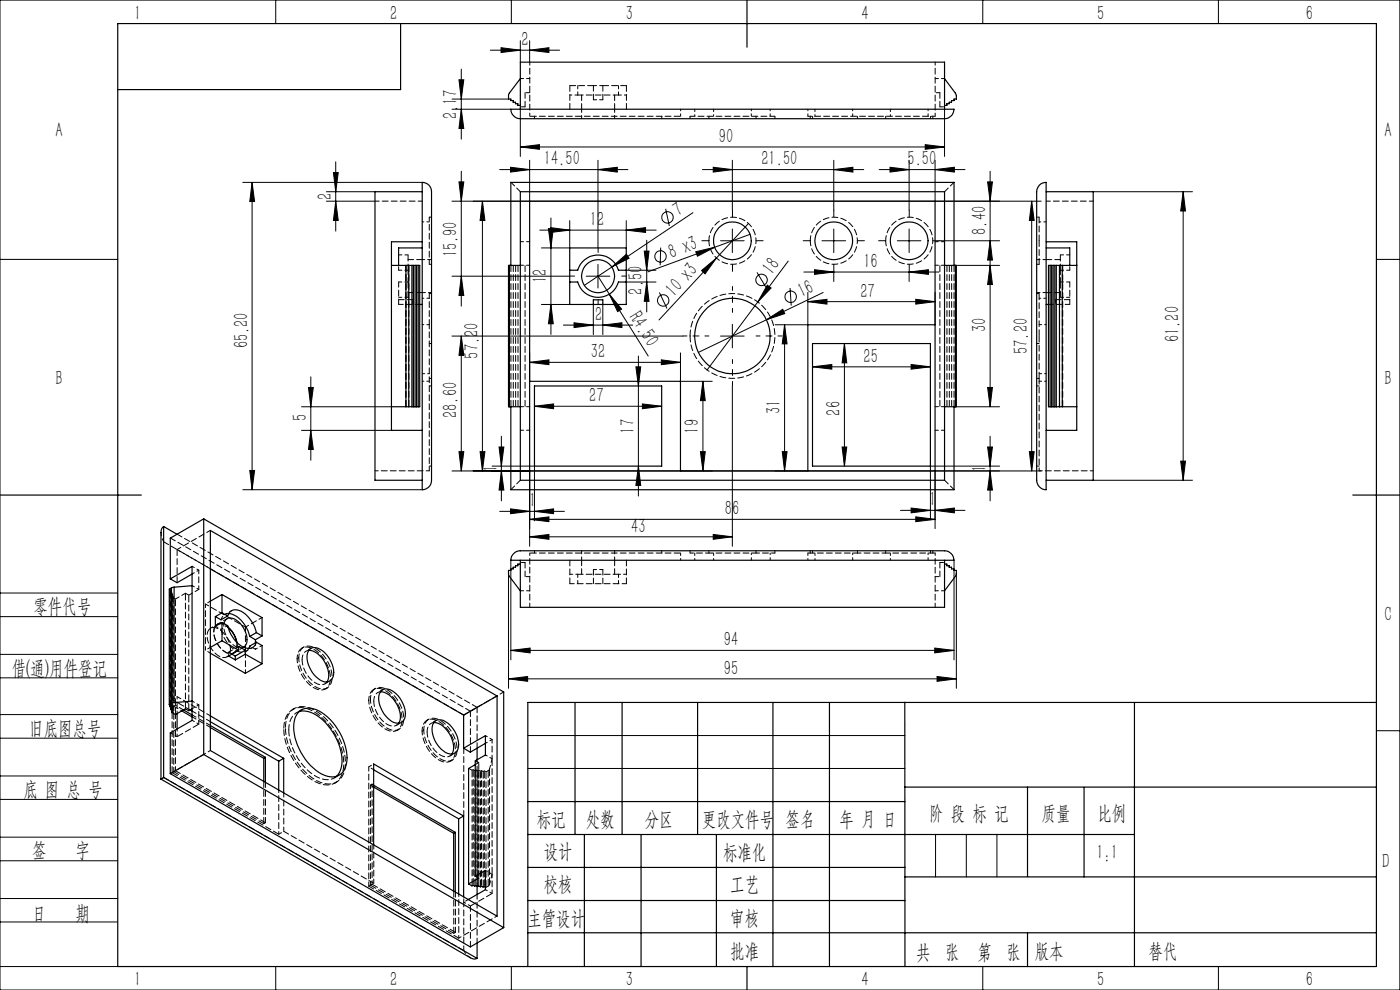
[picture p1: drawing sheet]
<svg xmlns="http://www.w3.org/2000/svg" width="297mm" height="210mm" viewBox="0 0 297 210" stroke-linecap="round" stroke-linejoin="round" font-family="sans-serif">
<g fill="none" stroke="#000" stroke-width=".21">
<path d="M0 0h297v210h-297zM58.5 0v5M97.4 16.9h1l-.5 4.1zM97.9 14.7v14.8M104 10.6h14.7M106.3 10.1l4.1 .5-4.1 .5zM108.5 0v5M110.4 8.6v4.6M112.4 10.6l4.1-.5v1zM112.4 8.6v4.6M208.5 0v5M258.5 0v5"/>
<path d="M51.5 38.7h38.1M53.5 38.7l.5 4h-1zM53.5 38.7v65.2M70.7 36.6h1.1l-.6 4.1zM71.2 34.3v14.7M95.9 21h12M95.9 23.2h12.5M97.4 38.6h1l-.5 4.1zM97.9 23.2l.5 4.1h-1zM97.9 36.3v28.6M106 36h27.2M108.3 35.5l4.1 .5-4.1 .5z"/>
<path d="M110.4 31.2l4-.5v1zM110.4 23.2v10M110.4 31.2h90M112.4 34v8.7M126.9 36l4.1-.5v1zM126.9 34v18.6M149 36h34.2M151.3 35.5l4.1 .5-4.1 .5zM155.4 34v10.6M176.9 36l4-.5v1zM176.9 34v10.6M186.5 36h18.2"/>
<path d="M188.8 35.5l4.1 .5-4.1 .5zM192.9 34v10.6M196.3 30.7l4.1 .5-4.1 .5zM198.4 36l4.1-.5v1zM198.4 34v8.7M200.4 23.2v10M209.5 38.6h1l-.5 4.1zM210 36.3v50M0 55h25M69.3 42.7h10.3M69.3 40.7h10.3M71.2 42.7l.6 4.1h-1.1z"/>
<path d="M95.9 58.6h25M95.9 42.7h125M97.9 58.6l.5 4.1h-1zM102.3 42.7v57.2M102.3 42.7l.6 4.1h-1.1zM114.5 48.8h24.7M116.3 48.5h1.1l-.5 4.1zM116.8 48.3l4.1 .5-4.1 .5zM116.9 46.2v24.7M120.9 46.8v5.8h-6M124.4 58.6h5M126.9 58.6l2.4 3.8"/>
<path d="M126.9 56.1v5M129.8 56.6l3.1-2.7 .6 .9zM132.9 48.8l4-.5v1zM132.9 46.8v5.8M132.9 57.3h6.3M132.9 59.8h6.3M136.7 53.3h1l-.5 4zM137.2 59.8l.5 4.1h-1zM137.2 51v15.2M140.2 52.5l-.1 3.8M141.2 44.3l.8 3.6M147 45.1l-23 15.4"/>
<path d="M147.6 53.4l4-1-3.6 2zM148.8 57.4l3.2-2.7-2.4 3.4zM151.6 52.4l-14.2 5.3M152.9 51.1h5M155.4 48.6v5M158.8 47.4l-19 20.5M159.1 49.7l-7.5 2.7M160.6 57.8l1.9 3.2M167.2 55.4l-6.4 8.7M170.5 57.7h28.7M172.8 57.2l4.1 .5-4.1 .5zM174.4 51.1h5"/>
<path d="M176.9 57.6v2.1M176.9 48.6v5M190.4 51.1h5M192.9 57.7l4.1-.5v1zM192.9 57.6v2.1M192.9 48.6v5M199.4 51.1h12.7M202.7 56.3h9.4M210 51.1l.5 4.1h-1zM210 56.3l.5 4.1h-1zM218.9 42.7l.5 4.1h-1zM218.9 42.7v57.2"/>
<path d="M231.9 40.7h21.1M251 40.7l.5 4.1h-1zM251 40.7v61.2M292 55h5M65.9 79.9v17.7M95.9 71.3h49M97.9 71.3v28.6M97.9 71.3l.5 4.1h-1zM112.4 76.9l4.1-.6v1.1zM112.4 74.9v6M112.4 76.9h32M114.9 64.6h6"/>
<path d="M116.9 64.6l.5 4.1h-1.1zM119.5 69h14.7M121.8 68.5l4.1 .5-4.1 .5zM125.9 64.6v6.4M127.9 69l4-.5v1zM127.9 64.6v6.4M129.3 62.4l2.6 3.2-.9 .5zM129.3 62.4l8.2 13.1M134.9 77.8h1l-.5 4.1zM135.4 75.5v29.7M139.9 62l1.6 3.4M140.3 76.3l4.1 .6-4.1 .5z"/>
<path d="M144.4 74.9v6h6.7M152.9 71.3h5M155.4 68.8v5M160.8 64.1l-10.8 14.4M162.6 67.8l3.5-2.2 .4 .9zM162.6 67.8l-14.4 6.9M162.8 60.5l.8 .6-2.8 3zM166.4 68.9l.6 4h-1.1zM166.4 68.9v31M167.6 61.1l.3 3.7M171.4 64l4-.5v1zM171.4 62v6.9h-7"/>
<path d="M171.4 64h27M172.4 77.8l4.1-.5v1zM172.4 77.8h25M174.6 62l-12 5.8M179.1 72.9l.5 4.1h-1zM179.1 72.9v26M193.3 77.3l4.1 .5-4.1 .5zM194.3 63.5l4.1 .5-4.1 .5zM198.4 62v6.9M53 99.8h1l-.5 4.1zM64 86.3h19M64 91.3h19"/>
<path d="M65.4 82.2h1.1l-.6 4.1zM65.9 91.3l.6 4h-1.1zM95.9 99.9h125M97.4 95.8h1l-.5 4.1zM101.8 95.8h1.1l-.6 4.1zM104.4 98.9h9v11.6M105.9 94.8h1l-.5 4.1zM106.4 92.5v13.7M106.4 99.9l.5 4.1h-1zM112.4 99.9v16M113.4 86.2l4-.5v1zM113.4 86.2h27"/>
<path d="M135.4 98.9l.5 4.1h-1zM136.3 85.7l4.1 .5-4.1 .5zM148.6 95.8h1l-.5 4.1zM149.1 80.9l.5 4.1h-1zM149.1 80.9v19M155.4 81.8v34.1M165.9 95.8h1.1l-.6 4.1zM178.6 94.8h1l-.5 4.1zM198.4 99.9v12.2M202.7 86.3h9.4M209.5 94.8h1l-.5 4.1zM209.5 82.2h1l-.5 4.1z"/>
<path d="M210 99.9l.5 4.1h-1zM210 92.5v13.7M212.1 98.9h-14.7v11.4M218.4 95.8h1l-.5 4.1zM250.5 97.8h1l-.5 4.1zM51.5 103.9h38.1M106 108.5h13.7M108.3 107.9l4.1 .6-4.1 .5zM108.4 118.8v21.2M112.4 110.2l4.1-.6v1.1zM112.4 110.2h86M112.4 113.9l4.1-.5v1z"/>
<path d="M112.4 113.9h43M113.4 108.5l4-.6v1.1zM151.3 113.4l4.1 .5-4.1 .5zM191 108.3h13.7M193.3 107.8l4.1 .5-4.1 .5zM194.3 109.6l4.1 .6-4.1 .5zM198.4 108.3l4.1-.5v1zM202.4 118.8v21.2M231.9 101.9h21.1M0 138.8h25M0 125.8h25M0 130.8h25"/>
<path d="M107.9 121.7v24.3M108.4 138l4.1-.5v1zM108.4 138h94M198.3 137.5l4.1 .5-4.1 .5zM202.9 121.7v24.3M0 143.8h25M0 156.6h25M0 151.6h25M107.9 144l4-.5v1zM107.9 144h95M112 156h80M198.8 143.5l4.1 .5-4.1 .5z"/>
<path d="M292 155h5M0 169.6h25M0 164.6h25M0 177.6h25M112 163h80M198.5 177v9M205 177v9M211.5 177v9M0 182.6h25M0 190.6h25M0 195.6h25M0 205h25"/>
<path d="M58.5 205v5M108.5 205v5M208.5 205v5M258.5 205v5"/>
<circle cx="140.1" cy="54.4" r="1.21"/>
<circle cx="141.6" cy="46.1" r="1.22"/>
<circle cx="161.5" cy="59.4" r="1.22"/>
<circle cx="140.7" cy="63.7" r="1.21"/>
<circle cx="167.7" cy="62.9" r="1.22"/>
</g>
<g fill="none" stroke="#000" stroke-width=".21" stroke-dasharray="30.5 1.3 1.3 1.3">
<path d="M121.9 58.6h-1M126.9 53.6v-1M131.9 58.6h1M150.4 51.1h-1.5M155.4 46.1v-1.5M155.4 56.1v1.5M160.4 51.1h1.5M171.9 51.1h-1.5M176.9 46.1v-1.5M176.9 56.1v1.5M181.9 51.1h1.5M187.9 51.1h-1.5"/>
<path d="M192.9 46.1v-1.5M192.9 56.1v1.5M197.9 51.1h1.5M126.9 63.6v1"/>
</g>
<path d="M150.4 71.3h-5.5M155.4 66.3v-5.5M155.4 76.3v5.5M160.4 71.3h5.5" fill="none" stroke="#000" stroke-width=".21" stroke-dasharray="30.5 1.3 1.3 1.3" stroke-dashoffset="29.6"/>
<g fill="none" stroke="#000" stroke-width=".25">
<path d="M25 5h267v200h-267zM85 5v14h-60M110.4 16.7l-2.5 3.5v.8h.5v.3h.5v.4h.5v.3h.5v.4h.5M158.5 0v10M200.4 16.7l2.3 3 .2 .6v.7h-.5v.3h-.5v.4h-.5v.3h-.5v.4h-.5M89.6 38.7a1.93 1.93 0 0 1 1.9 2v61.2a1.99 1.99 0 0 1-1.9 2zM108.4 23.2h94a2.05 2.05 0 0 1-2 2h-90a2.05 2.05 0 0 1-2-2zM110.4 23.2v-10h90v10M220.5 39.3l.7-.5 .7-.1v65.2a2.05 2.05 0 0 1-2-2v-61.2l.2-.8zM83 56.3h3.1M86.1 56.3h.6M86.1 56.3v30"/>
<path d="M86.7 56.3h2.3v30h-2.3M86.7 56.3v30M87.4 56.3v30M87.7 56.3v30M88.1 56.3v30M88.4 56.3v30M88.7 56.3v30M89.6 40.7h-10v61.2h10M89.6 52.6h-5v3.7M89.6 51.3h-6.6v40h6.6M108.1 56.3h-.2v30h.2M108.1 56.3h2.3"/>
<path d="M108.1 56.3v30M108.4 56.3v-17.6h94v17.6M110.4 40.7h90v61.2h-90zM112.4 42.7h86v57.2h-86zM120.9 57.3h1.7a4.5 4.5 0 0 1 4.3-3.2 4.5 4.5 0 0 1 4.3 3.2h1.7M120.9 59.8h1.7a4.5 4.5 0 0 0 4.3 3.3 4.5 4.5 0 0 0 4.3-3.3h1.7M120.9 52.6h12v12h-12zM200.4 56.3h2.3M202.7 56.3h.2v30h-.2M202.7 56.3v30M221.9 40.7h10v61.2h-10M221.9 52.6h5v3.7"/>
<path d="M221.9 51.3h6.5v40h-6.5M222.8 56.3v30M223.1 56.3v30M223.4 56.3v30M223.8 56.3v30M224.1 56.3v30M224.8 56.3h.6M224.8 56.3h-2.4v30h2.4M224.8 56.3v30M225.4 56.3h3M225.4 56.3v30M89 64.6h.6"/>
<path d="M125.9 64.6v-1h2v1M172.4 72.9h25v26h-25zM198.4 68.9h-27v31M221.9 64.6h.5M83 86.3h3.1M86.1 86.3h.6M108.1 86.3h2.3M108.4 86.3v17.6h94v-17.6M112.4 80.9h32v19M113.4 81.9h27v17h-27zM200.4 86.3h2.3M224.8 86.3h.6"/>
<path d="M225.4 86.3h3M0 105h30M34.7 111.7a1.39 1.39 0 0 0-.6 1.3v52.3M34.7 111.7v53.2M34.7 111.7l2.9 1.6M43.2 110.1l-7.1 4.1v8.6M43.2 110.1v49.9M43.2 110.1l63.7 36.7v50M44.6 112.5l60.8 35.1v46.7l-60.8-35.1zM109 117.4a1.78 1.78 0 0 1 1.4-.6h90a2.05 2.05 0 0 1 2 2h-94a1.78 1.78 0 0 1 .6-1.4zM110.4 119.7h-.5v.3h-.5v.3h-.5v.4h-.5v.3h-.5v.8l.2 .5 2.3 3M110.4 118.8v10h90v-10"/>
<path d="M200.4 119.7h.5v.3h.5v.3h.5v.4h.5v.3h.5v.7l-.2 .6-2.3 3M287 105h10M36.1 122.8l4.6-2.7v32.7l-4.6 2.7v8.6M36.4 124.7v24.5M36.4 124.7l-.5 .3v24.5M36.9 124.6l-.5 .1M36.9 124.6v24.4M40.7 121.8l-3.1 1.8-1.5-.8M40.7 124.2l-3.8 .4M44.6 120.7l53.8 31M44.6 138.6l7.4 4.2 3.6-2M45.7 130.8v2l1.4-.8"/>
<path d="M47.1 132l1.2 .7a6.3 6.3 0 0 0 4.2 4.8 1.63 1.63 0 0 0 1.9-1.3M47.1 135.9l3.5 2M47.1 126.1v3.9M47.1 132v3.9M47.1 126.1l8.5 4.9v3.9M47.1 135.9l-2.5 1.4M47.1 126.1l-2.5 1.4M47.1 130l-1.4 .8M47.1 130l1.2 .7M47.5 132.2a1.41 1.41 0 0 1 2.2-.9 5.1 5.1 0 0 1 2.6 5.3l-.6 .7M48.3 130.7a1.81 1.81 0 0 1 2.8-1.1 7.1 7.1 0 0 1 3.3 4.6M48.3 130.7l-1.4 .8-1.2-.7"/>
<path d="M48.4 133a5.9 5.9 0 0 1 1.8 3.2M48.5 130.2a5.9 5.9 0 0 1 4.5 4.8M49.2 138.8l.7 .4M49.9 139.2v.8M50.6 137.9v-.8l1.4 .8M50.6 137.9l-2.1 1.3 1.4 .8M52 138.8l3.6 2M52 137.9v.9M52 138.8l-2.1 1.2M52 137.9l-2.1 1.3M53 135l1.2 .7M54.2 135.7v.7"/>
<path d="M54.4 136.2l-1.4 .8-.2 .6M54.4 136.2l1.2 .7v3.9M54.4 134.2l1.2 .7M54.4 134.2l-1.4 .8M55.6 134.9l-1.4 .8M65.5 138a5.2 5.2 0 0 1 4.1 4.2l.1 1.5-.3 1M65.7 137.8a2.02 2.02 0 0 1 2.7 .2 5.9 5.9 0 0 1 2.3 5.6 1.7 1.7 0 0 1-2.8 .7 6 6 0 0 1-2.6-5.8zM35.9 149.5l.4 .2-.3 .1M36 149.8l.4 .2-.2 .1M36 149.5v.3M36.2 150.1l.3 .2-.2 .2M36.2 149.9v.2"/>
<path d="M36.3 150.5l.3 .2-.2 .1M36.3 150.2v.3M36.4 150.8l.3 .3-.2 .1M36.4 149.2l-.5 .3M36.4 150.6v.2M36.5 150.9v.3M36.9 149l-.5 .2M37.6 151.4v3.2M38.6 150.8l2.1 1.3M38.9 150.6l1.8 1.1M40.3 150.6l.4 .2M40.7 150.3l-.7 .5-.7-.5-2.1 1.3-.7-.4"/>
<path d="M40.7 148.7l-3.8 .3M44.6 151.9l15.6 9M44.6 153.9l11.7 6.7M44.6 153.1l14.5 8.4M44.6 154.3l11.4 6.6M63.5 150.9a3.8 3.8 0 0 1 4.8 .3 12 12 0 0 1 5.2 10.9 3.1 3.1 0 0 1-4.6 2.4 11.8 11.8 0 0 1-6.5-11.6 3.6 3.6 0 0 1 1.1-2zM63.5 150.9a5.3 5.3 0 0 1 4.9 1.8 11.8 11.8 0 0 1 4 10 3.6 3.6 0 0 1-1 2M80.7 146.7a5.2 5.2 0 0 1 4.2 4.8v1l-.3 .9M80.9 146.5a2.31 2.31 0 0 1 3.1 .7 5.7 5.7 0 0 1 1.9 5.2 1.7 1.7 0 0 1-2.8 .7 6 6 0 0 1-2.6-5.9zM92 153.3a5.2 5.2 0 0 1 4.2 4.7v1.1l-.3 .8M92.2 153.1a2.36 2.36 0 0 1 3.2 .6 5.3 5.3 0 0 1 1.6 5.5 1.85 1.85 0 0 1-2.9 .1 5.7 5.7 0 0 1-2.3-5.6zM98.4 151.7v7"/>
<path d="M98.4 158.7l4.6-2.6v4.1l-2.2 1.2v24.5M101.2 158.7v2.5M103 157.7l-3.2 1.9-1.4-.9M105.4 147.6l-7 4.1M122 149v28M132 149v28M148 149v28M164 149v56M176 149v56M191.9 149l.1 56M240.7 149v56M292 149h-180v56"/>
<path d="M34.1 165.3l65.7 37.9a1.38 1.38 0 0 0 1.4 .1M34.7 164.9l-.6 .4M34.7 164.9l66.5 38.4M36.1 164.1l63.7 36.8 7.1-4.1M43.2 160l-7.1 4.1M43.2 160l63.7 36.8M56 160.9v4.9M56.3 160.6v5.3M56.3 160.6l-.3 .3M59.1 161.5v6.1M60.2 160.9v7.3M60.2 160.9l-1.1 .6"/>
<path d="M79.3 166.6l17.3 10M79.3 163.3l18 10.4M79.3 167l16.9 9.8M96.2 176.8v12.2M96.6 176.6v12.6M96.6 176.6l-.4 .2M97.3 173.7v15.9M98.4 173.1v17.1M98.4 173.1l-19.1-11v17.1M98.4 173.1l-1.1 .6M100.8 162.2l-1.4 .8v24.5M112 177h128.7"/>
<path d="M112 170h80M124 177v28M136 177v28M152 177v28M191.9 167h100.1M218 167v18.9M230 167v19M99.4 187.5l.7 .4 .3-.1 .3 .2 .3-.2 .3 .3 .3-.2 .3 .2 .2-.1 .9 .2M100.8 185.9l2.2-1.3v4.1l-3.7 2.1M100.8 185.9l.8 .4-2.2 1.2M101.2 188v1.8M112 197.9h180"/>
<path d="M112 184h80M112 191h80M192 186h100M218 197.9v7.1M101.2 200.1v3.2M158.5 205v5"/>
<circle cx="126.9" cy="58.6" r="3.5"/>
<circle cx="155.4" cy="51.1" r="4"/>
<circle cx="176.9" cy="51.1" r="4"/>
<circle cx="192.9" cy="51.1" r="4"/>
<circle cx="155.4" cy="71.3" r="8"/>
</g>
<g fill="#000">
<path d="M129.8 56.6l3.1-2.7 .6 .9zM147.6 53.4l4-1-3.6 2zM148.8 57.4l3.2-2.7-2.4 3.4zM129.3 62.4l2.6 3.2-.9 .5zM162.8 60.5l.8 .6-2.8 3zM162.6 67.8l3.5-2.2 .4 .9z"/>
<path d="M106.3 10.1l4.1 .5-4.1 .5zM112.4 10.6l4.1-.5v1z"/>
<path d="M97.9 58.6l.5 4.1h-1zM97.4 38.6h1l-.5 4.1z"/>
<path d="M132.9 48.8l4-.5v1zM116.8 48.3l4.1 .5-4.1 .5zM140.3 76.3l4.1 .6-4.1 .5zM112.4 76.9l4.1-.6v1.1zM198.4 108.3l4.1-.5v1zM193.3 107.8l4.1 .5-4.1 .5zM198.4 36l4.1-.5v1zM188.8 35.5l4.1 .5-4.1 .5zM196.3 30.7l4.1 .5-4.1 .5zM110.4 31.2l4-.5v1z"/>
<path d="M136.7 53.3h1l-.5 4zM137.2 59.8l.5 4.1h-1zM166.4 68.9l.6 4h-1.1zM165.9 95.8h1.1l-.6 4.1zM134.9 77.8h1l-.5 4.1zM135.4 98.9l.5 4.1h-1zM209.5 94.8h1l-.5 4.1zM210 99.9l.5 4.1h-1zM209.5 38.6h1l-.5 4.1zM210 51.1l.5 4.1h-1zM65.4 82.2h1.1l-.6 4.1zM65.9 91.3l.6 4h-1.1zM53.5 38.7l.5 4h-1zM53 99.8h1l-.5 4.1zM70.7 36.6h1.1l-.6 4.1zM71.2 42.7l.6 4.1h-1.1zM251 40.7l.5 4.1h-1zM250.5 97.8h1l-.5 4.1zM97.4 16.9h1l-.5 4.1zM97.9 23.2l.5 4.1h-1z"/>
<path d="M210 56.3l.5 4.1h-1zM209.5 82.2h1l-.5 4.1z"/>
<path d="M116.9 64.6l.5 4.1h-1.1zM116.3 48.5h1.1l-.5 4.1zM148.6 95.8h1l-.5 4.1zM149.1 80.9l.5 4.1h-1zM178.6 94.8h1l-.5 4.1zM179.1 72.9l.5 4.1h-1z"/>
<path d="M121.8 68.5l4.1 .5-4.1 .5zM127.9 69l4-.5v1zM151.3 35.5l4.1 .5-4.1 .5zM176.9 36l4-.5v1zM172.8 57.2l4.1 .5-4.1 .5zM192.9 57.7l4.1-.5v1zM108.4 138l4.1-.5v1zM198.3 137.5l4.1 .5-4.1 .5zM107.9 144l4-.5v1zM198.8 143.5l4.1 .5-4.1 .5z"/>
<path d="M172.4 77.8l4.1-.5v1zM193.3 77.3l4.1 .5-4.1 .5z"/>
<path d="M101.8 95.8h1.1l-.6 4.1zM102.3 42.7l.6 4.1h-1.1zM218.4 95.8h1l-.5 4.1zM218.9 42.7l.5 4.1h-1zM106.4 99.9l.5 4.1h-1zM105.9 94.8h1l-.5 4.1zM97.4 95.8h1l-.5 4.1zM97.9 71.3l.5 4.1h-1z"/>
<path d="M113.4 86.2l4-.5v1zM136.3 85.7l4.1 .5-4.1 .5z"/>
<path d="M108.3 107.9l4.1 .6-4.1 .5zM113.4 108.5l4-.6v1.1zM112.4 113.9l4.1-.5v1zM151.3 113.4l4.1 .5-4.1 .5z"/>
<path d="M194.3 109.6l4.1 .6-4.1 .5zM112.4 110.2l4.1-.6v1.1zM194.3 63.5l4.1 .5-4.1 .5zM171.4 64l4-.5v1zM126.9 36l4.1-.5v1zM108.3 35.5l4.1 .5-4.1 .5z"/>
</g>
<g fill="none" stroke="#000" stroke-width=".21" stroke-dasharray="1.3 .6" stroke-dashoffset=".6">
<path d="M112.4 13.2v11.5M112.4 16.7h-2M127.9 18.2h-2M198.4 13.2v11.5M198.4 16.7h2M122.6 20.2v-2M123.4 23.2v2M125.9 21.2h2M130.4 25.2v-2M131.2 20.2v-2M86.6 57.3h-2M86.6 59.8h-2"/>
<path d="M86.6 54.1h-2M112.4 51.3h-2M112.4 56.3h-2M198.4 51.3h2M198.4 56.3h2M221.9 55.1h-2M224.9 59.8h2M224.9 57.3h2M226.9 54.1h-2M84.6 63.1h2M89.6 62.1h2M219.9 62.1h2"/>
<path d="M224.9 63.1h2M79.6 99.9h11.5M112.4 91.3h-2M112.4 86.3h-2M198.4 86.3h2M198.4 91.3h2M231.9 99.9h-11.5M123.4 116.8v2M130.4 118.8v-2M44.6 138.5l-1-.6M44.6 137.3l-1 .6M44.6 127.5l-1 .6"/>
<path d="M66 137.5l-1.1 .6M112.4 125.3h-2M122.6 121.8v2M127.9 120.8h-2M131.2 121.8v2M198.4 125.3h2M36.5 148.4l1.1-.6M64 150.6l-1.1 .6M68.9 145.1l1.1-.6M81.2 146.3l-1.1 .6M84.1 153.8l1.1-.6M92.5 152.8l-1.1 .6"/>
<path d="M59.1 177l1.1-.7M70.9 165l1.1-.6M78.2 162.7l1.1-.6M79.3 163.3l-1.1-.6M95.4 160.4l1.1-.6M101.2 161.2v26.8M78.2 188l1.1-.6M98.4 191.4v-1.2M99.4 190.8l-1 .6"/>
</g>
<g fill="none" stroke="#000" stroke-width=".21" stroke-dasharray="1.3 .6" stroke-dashoffset="-.1">
<path d="M112.4 24.7h32M86.1 56.3v30M224.8 56.3v30M220.4 71.3v-9M86.1 86.3v-30M86.7 86.3v-30M108.4 86.3v-30M108.9 86.3v-30M109.4 86.3v-30M109.9 86.3v-30M111.4 86.3v-30M199.4 86.3v-30"/>
<path d="M200.9 86.3v-30M201.4 86.3v-30M201.9 86.3v-30M202.4 86.3v-30M220.4 80.3v-9M225.4 86.3v-30M144.4 117.3h-32M37.6 156.3l4.6-2.7M60.2 154.6a4.2 4.2 0 0 1 2.5-4.4 6.8 6.8 0 0 1 6.3 2.7 12.9 12.9 0 0 1 3.7 10.8 3.5 3.5 0 0 1-5 2.5 13.6 13.6 0 0 1-7.5-11.6M60.6 154.4a4.2 4.2 0 0 1 2.5-4.4 6.8 6.8 0 0 1 6.2 2.7 12.9 12.9 0 0 1 3.8 10.8 3.5 3.5 0 0 1-5 2.5 13.6 13.6 0 0 1-7.5-11.6M104.4 189.5l-4.6 2.7"/>
</g>
<g fill="none" stroke="#000" stroke-width=".21" stroke-dasharray="1.3 .6" stroke-dashoffset=".2">
<path d="M164.4 24.7h-18M110.4 40.7l-2-2M150.4 51.1a5 5 0 0 1 7.3-4.5 5 5 0 0 1 .6 8.5 5 5 0 0 1-7.9-3.3v-.7M171.9 51.1a5 5 0 0 1 7.3-4.5 5 5 0 0 1 .6 8.5 5 5 0 0 1-7.9-3.3v-.7M187.9 51.1a5 5 0 0 1 7.3-4.5 5 5 0 0 1 .6 8.5 5 5 0 0 1-7.9-3.3v-.7M200.4 40.7l2-2M84.6 64.6v-4.8M91.1 62.3v6.6M226.9 64.6v-4.8M108.4 103.9l2-2M202.4 103.9l-2-2M65.5 138a1.69 1.69 0 0 0-1.4 2"/>
<path d="M80.7 146.7a1.69 1.69 0 0 0-1.4 2M92 153.3a1.69 1.69 0 0 0-1.4 2M56.3 165.9v8.6M96.6 189.2v8.6"/>
</g>
<g fill="none" stroke="#000" stroke-width=".21" stroke-dasharray="1.3 .6">
<path d="M120.9 18.2v5M125.9 18.2h-5M132.9 18.2h-5M132.9 18.2v5M113.4 25.2v-.5M140.4 25.2v-.5M146.4 24.7v.5M150.4 24.7v.5M160.4 25.2v-.5M164.4 25.2v-.5M171.9 24.7v.5M172.4 25.2v-.5"/>
<path d="M181.9 25.2v-.5M187.9 24.7v.5M197.4 25.2v-.5M197.9 25.2v-.5M86.6 57.3v-3.2M91.1 56.1h.5M91.6 46.1h-.5M91.6 55.1h-.5M219.9 56.1h.5M220.4 51.1v-5M220.4 56.1v-5M220.4 46.1h-.5"/>
<path d="M224.9 54.1v3.2M224.9 59.8v3.3M86.6 63.1v-3.3M91.6 72.9h-.5M91.6 62.3h-.5M146.4 71.3a9 9 0 0 1 13.2-8 9 9 0 0 1 .8 15.4 9 9 0 0 1-14-6.5v-.9M219.9 72.9h.5M220.4 62.3h-.5M91.1 80.3h.5M91.6 98.9h-.5M91.6 81.9h-.5M219.9 98.9h.5"/>
<path d="M219.9 81.9h.5M219.9 80.3h.5M220.4 80.3v.6M113.4 116.8v.5M140.4 116.8v.5M146.4 116.8v.5M150.4 116.8v.5M160.4 117.3v-.5M164.4 117.3v-.5M171.9 117.3h-.5M171.9 116.8v.5M172.4 116.8v.5"/>
<path d="M181.9 117.3v-.5M187.9 116.8v.5M197.4 116.8v.5M197.9 117.3v-.5M198.4 117.3h-.5M36 125.3l.3-.1M36.2 125.6l.2-.1M36.3 126l.2-.2M36.3 125.2l-.4-.2M36.4 126.3l.2-.1M36.4 125.5l-.4-.2M36.5 126.7l.3-.2"/>
<path d="M36.5 125.8l-.3-.2M36.6 126.2l-.3-.2M36.8 126.5l-.4-.2M37.6 123.6v-7M64.4 137.3l-.3 .2M120.9 123.8v-5M132.9 123.8v-5M36 149.5v-24.2M36.2 149.9v-24.3M36.3 150.2v-24.2M36.4 150.5v-24.2M36.5 151.2v12.7"/>
<path d="M36.5 150.9v-24.2M36.9 149.8l.3-.2M61.3 154.8a12.1 12.1 0 0 0 6.5 10.3 3.4 3.4 0 0 0 3.6-.4M62.4 150.3l-.3 .2M69.1 146.1l.3-.2M79.6 146l-.3 .2M84.3 154.9l.3-.2M90.9 152.6l-.3 .2M98.4 151.7l2.8-1.7M98.4 151.7h.1M36.5 163.9l22.6 13.1M36.9 163.7l.3-.2"/>
<path d="M56 174.7l.3-.2M56 174.7v-9M71.1 166.1l.3-.2M78.6 166.5l.3-.2M78.9 166.3l.4 .2M95.6 161.4l.3-.2M100.2 163.4l.2-.1M100.4 163.3l.3 .2M100.7 163.5l.3-.2M101 163.3l.3 .2M101.3 163.5l.3-.1M101.6 163.4l.3 .2"/>
<path d="M101.9 163.6l.3-.1M102.2 163.5l.3 .2M102.5 163.7l.2-.2M102.7 163.5l.4 .2M103.1 163.7l.5-.2M103.9 163.1l-.3 .4M78.6 187.8l.3-.2M78.6 187.8l17.7 10.2M96.3 198l.3-.2M96.3 198v-9M96.6 197.8l-17.7-10.2M103.1 188.2h-.1"/>
<path d="M103.6 188l.3-.4M103.6 188l-.5 .2"/>
</g>
<path d="M220.4 80.9v19M45.7 132.8l1.2 .7M48.4 133a1.69 1.69 0 0 0-2.9 .2 4.8 4.8 0 0 0 3.3 5.5 1.45 1.45 0 0 0 1.5-1.8M50.3 136.9a1.55 1.55 0 0 1-.8 1.7 1.55 1.55 0 0 1-1.9-.4 4.7 4.7 0 0 1-2-5.3 1.76 1.76 0 0 1 2.8 .1M51.7 137.3a2.35 2.35 0 0 1-2.7-1 5.1 5.1 0 0 1-1.5-4.1M54.2 136.4v1.3M54.2 137.7l-1.2-.7M37.6 147.8v3.6M44.6 159.2l-8.1 4.7M59.1 177v-9.4M97.3 199v-9.4M105.5 194.3l-8.2 4.7" fill="none" stroke="#000" stroke-width=".21" stroke-dasharray="1.3 .6" stroke-dashoffset=".7"/>
<g fill="none" stroke="#000" stroke-width=".21" stroke-dasharray="1.3 .6" stroke-dashoffset=".5">
<path d="M112.4 19.7h-1M199.4 19.7h-1M111.4 22.7h-1M171.4 24.7h27M199.4 22.7h1M84.6 57.3v-1M226.9 57.3v-1M87.6 64.6v-1M223.9 63.6v1M34.7 114.9l-.4-1-.1-.9M111.4 119.3h-1M146.4 117.3h4"/>
<path d="M160.4 117.3h4M187.9 117.3h-6M199.4 119.3h1M42.2 125v-4.1M43.6 137.9v-9.8M48.5 130.1l-.2 .1a1.65 1.65 0 0 0-1.4 1.3M52.1 133l-8.5-4.9M55.6 131l-3.5 2M112.4 122.3h-1M198.4 122.3h1M42.2 153.6v-4.1M52.1 142.8v-4.1"/>
<path d="M104.4 156.9v4M78.6 166.5v21.3M103.9 163.1l.5-2.2M78.9 187.6v-21.3M104.4 185.4v4.1M104.4 185.4l-.5 2.2M99.8 203.1l-.8-.6-.6-.8"/>
</g>
<g fill="none" stroke="#000" stroke-width=".21" stroke-dasharray="1.3 .6" stroke-dashoffset=".3">
<path d="M86.6 57.3v2.5M224.9 57.3v2.5M84.6 64.6h4.5M226.9 64.6h-4.5M50.2 136.2l.1 .7M50.3 136.9l-.1-.7M132.9 123.8h-12M40.3 150.6l-3.8-2.2M40.8 151.6l3.8 2.3M44.6 153.1l-3.8-2.3M44.6 154.3l-3.8-2.2M34.2 165.3l.5-.4"/>
<path d="M98.4 191.4v10.3M101.2 189.7v10.3"/>
</g>
<g fill="none" stroke="#000" stroke-width=".21" stroke-dasharray="1.3 .6" stroke-dashoffset=".1">
<path d="M111.4 19.7v3M122.6 20.2h8.6M123.4 20.2v3M125.9 21.2v-3M127.9 21.2v-3M130.4 23.2v-3M199.4 22.7v-3M89.6 55.1h-3M224.9 55.1h-3M86.6 62.1h3M87.6 63.6h-3M221.9 62.1h3"/>
<path d="M223.9 63.6h3M34.7 114.9l63.7 36.8M37.6 113.3l63.6 36.7M123.4 118.8v3M46.9 133.5a6.3 6.3 0 0 0 4.2 4.8 1.61 1.61 0 0 0 1.7-.8M52.1 137.9v-4.9M64.1 140a5.8 5.8 0 0 0 3.7 5.2 1.48 1.48 0 0 0 1.6-.6M111.4 122.3v-3M125.9 120.8v3M127.9 120.8v3M130.4 121.8v-3M131.2 121.8h-8.6"/>
<path d="M199.4 122.3v-3M63.5 150.9a3.6 3.6 0 0 0-2.2 3.9M79.3 148.7a5.8 5.8 0 0 0 3.7 5.3 1.48 1.48 0 0 0 1.6-.6M90.6 155.3a5.8 5.8 0 0 0 3.7 5.2 1.48 1.48 0 0 0 1.6-.6M98.4 158.7v14.4M99.8 159.5v-8.6M99.8 150.9l-63.6-36.8M101.2 150v8.7M36.9 163.7l19.1 11M56.3 174.5l-19.1-11M78.2 188l19.1 11M79.3 187.4l-19.1-11.1"/>
<path d="M98.4 201.7l-63.7-36.8M99.8 200.8v-8.6"/>
</g>
<g fill="none" stroke="#000" stroke-width=".21" stroke-dasharray="1.3 .6" stroke-dashoffset=".4">
<path d="M79.6 42.7h10M91.1 46.1v10M231.9 42.7h-10M91.1 99.9v-31M44.6 112.5l-7 4.1M150.4 117.3h10M171.9 117.3h10M187.9 117.3h10M37.2 127.1l-.7-.4M39.3 125.8l-2.1 1.3M40 126.3l-.7-.5M40 126.3l2.2-1.3"/>
<path d="M44.6 120.7l-7-4.1M48.2 131.2l-2.1 1.2M48.5 138.3l2.2-1.2M48.5 138.3v.9M48.9 137.7a4.9 4.9 0 0 0-3.5-4.6 1.63 1.63 0 0 0-1.4 2.3 4.9 4.9 0 0 0 3.4 4.1 1.45 1.45 0 0 0 1.5-1.8M49.2 138.7l-.7-.4M49.6 138.5l2.1-1.2M63 139.8a2.14 2.14 0 0 1 1-2.3 2.14 2.14 0 0 1 2.4 .2 7.2 7.2 0 0 1 3.5 7.4 1.98 1.98 0 0 1-3 1 7.7 7.7 0 0 1-3.9-6.3M63.4 139.6a2.14 2.14 0 0 1 1-2.3 2.14 2.14 0 0 1 2.4 .1 7.2 7.2 0 0 1 3.4 7.5 1.98 1.98 0 0 1-2.9 1 7.7 7.7 0 0 1-3.9-6.3M112.4 128.8v-10M198.4 128.8v-10M36.9 149.8v13.9"/>
<path d="M44.6 151.8l-7-4M78.2 148.5a2.14 2.14 0 0 1 1-2.2 2.14 2.14 0 0 1 2.4 .1 7.2 7.2 0 0 1 3.5 7.5 1.98 1.98 0 0 1-3 1 7.7 7.7 0 0 1-3.9-6.4M78.6 148.3a2.14 2.14 0 0 1 1-2.2 2.14 2.14 0 0 1 2.4 .1 7.2 7.2 0 0 1 3.4 7.5 1.98 1.98 0 0 1-2.9 .9 7.7 7.7 0 0 1-3.9-6.3M89.5 155.1a2.14 2.14 0 0 1 1-2.3 2.14 2.14 0 0 1 2.5 .2 7.2 7.2 0 0 1 3.4 7.4 1.98 1.98 0 0 1-2.9 1 7.7 7.7 0 0 1-4-6.3M89.9 154.9a2.14 2.14 0 0 1 1-2.3 2.14 2.14 0 0 1 2.4 .2 7.2 7.2 0 0 1 3.5 7.4 1.98 1.98 0 0 1-3 1 7.7 7.7 0 0 1-3.9-6.3M106.9 146.8l-7.1 4.1M37.2 163.5v-11.9M60.2 176.3v-8.1M78.2 162.7v25.3M79.3 179.2v8.2M79.3 167l-.7-.5M99.4 163l.8 .4"/>
<path d="M100.9 161.4l.7 .4M101.6 161.8l-.7 .4"/>
</g>
<g fill="none" stroke="#000" stroke-width=".21" stroke-dasharray="1.3 .6" stroke-dashoffset=".8">
<path d="M120.9 20.2h1.7M132.9 20.2h-1.7M144.4 24.7v-1.5M147.4 23.2v1.5M151.4 23.2v1.5M159.4 24.7v-1.5M163.4 24.7v-1.5M171.4 24.7v-1.5M172.9 23.2v1.5M180.9 24.7v-1.5M188.9 23.2v1.5M196.9 24.7v-1.5"/>
<path d="M89.6 55.1h1.5M91.1 47.1h-1.5M221.9 47.1h-1.5M89.6 79.3h1.5M91.1 68.9h-1.5M91.1 63.3h-1.5M220.4 68.9h1.5M220.4 79.3h1.5M221.9 63.3h-1.5M91.1 80.9h-1.5M220.4 80.9h1.5M112.4 117.3v1.5"/>
<path d="M144.4 117.3v1.5M147.4 117.3v1.5M151.4 117.3v1.5M159.4 118.8v-1.5M163.4 118.8v-1.5M171.4 117.3v1.5M172.9 117.3v1.5M180.9 118.8v-1.5M188.9 117.3v1.5M196.9 118.8v-1.5M198.4 117.3v1.5M42.2 125l-1.4-.8"/>
<path d="M42.2 120.9l-1.4-.8M42.2 120.9l-1.4 .9M46.1 132.4l-1.4 .9M46.9 133.5l1.4-.8M48.2 139.3l1.4-.8M49.1 129.5l-1.4 .9M52.2 138.1l1.4-.8M54.2 137.7l1.4-.8M122.6 121.8h-1.7M131.2 121.8h1.7M37.6 156.3l-1.4-.9M37.6 154.6v1.7"/>
<path d="M42.2 153.6l-1.4-.8M42.2 149.5l-1.4-.8M42.2 149.5l-1.4 .8M103 156l1.4 .9M103 157.7l1.4-.8M103 160.1l1.4 .8M98.4 191.4l1.4 .8M103 188.7l1.4 .8M103 184.6l1.4 .8"/>
</g>
<path d="M37.2 149.6l1.7 1M38.6 150.8l-1.7-1" fill="none" stroke="#000" stroke-width=".21" stroke-dasharray="1.3 .6" stroke-dashoffset="1"/>
<g fill="none" stroke="#000" stroke-width=".21" stroke-dasharray="1.3 .6" stroke-dashoffset="-.2">
<path d="M36.3 149.7v-24.5M36.4 150v-24.5M36.5 150.3v-24.5M36.6 150.7v-24.5M36.8 151v-24.5M37.2 151.6v-24.5M39.3 150.3v-24.5M40 150.7v-24.4M103.6 163.5v24.5M104.4 160.9v24.5M100.2 187.9v-24.5M100.4 187.8v-24.5"/>
<path d="M100.7 188v-24.5M101 187.8v-24.5M101.3 188v-24.5M101.6 186.3v-24.5M101.6 187.9v-24.5M101.9 188.1v-24.5M102.2 188v-24.5M102.5 188.2v-24.5M102.7 188v-24.5M103.1 188.2v-24.5M103.9 187.6v-24.5"/>
</g>
<g font-size="4.4">
<text x="28.5" y="4.1">1</text>
<text x="82.7" y="4.1">2</text>
<text x="132.7" y="4.1">3</text>
<text x="182.7" y="4.1">4</text>
<text x="232.7" y="4.1">5</text>
<text x="277" y="4.1">6</text>
<text x="110.7" y="9.7">2</text>
<text x="11.7" y="29.1">A</text>
<text x="97" y="25.3" transform="rotate(-90 97 25.3)">2.17</text>
<text x="293.7" y="29.1">A</text>
<text x="115.4" y="35.1">14.50</text>
<text x="152.5" y="30.3">90</text>
<text x="161.5" y="35.1">21.50</text>
<text x="192.5" y="35.1">5.50</text>
<text x="70.4" y="42.4" transform="rotate(-90 70.4 42.4)">2</text>
<text x="125.2" y="47.9">12</text>
<text x="144" y="46.1" transform="rotate(-34 144 46.1)">7</text>
<text x="209.2" y="49.8" transform="rotate(-90 209.2 49.8)">8.40</text>
<text x="97" y="54.6" transform="rotate(-90 97 54.6)">15.90</text>
<text x="142.5" y="54.9" transform="rotate(-20 142.5 54.9)">8 x3</text>
<text x="163.8" y="58.5" transform="rotate(-53 163.8 58.5)">18</text>
<text x="183.2" y="56.8">16</text>
<text x="116" y="60.1" transform="rotate(-90 116 60.1)">12</text>
<text x="136.3" y="62.5" transform="rotate(-90 136.3 62.5)">2.50</text>
<text x="143" y="63.1" transform="rotate(-47 143 63.1)">10 x3</text>
<text x="170.1" y="63.2" transform="rotate(-26 170.1 63.2)">16</text>
<text x="182.5" y="63.1">27</text>
<text x="126.2" y="68.1">2</text>
<text x="133.4" y="67.3" transform="rotate(58 133.4 67.3)">R4.50</text>
<text x="209.2" y="70.5" transform="rotate(-90 209.2 70.5)">30</text>
<text x="52.6" y="73.9" transform="rotate(-90 52.6 73.9)">65.20</text>
<text x="101.5" y="76.1" transform="rotate(-90 101.5 76.1)">57.20</text>
<text x="125.4" y="76">32</text>
<text x="183.2" y="76.9">25</text>
<text x="218" y="75.1" transform="rotate(-90 218 75.1)">57.20</text>
<text x="250.1" y="72.6" transform="rotate(-90 250.1 72.6)">61.20</text>
<text x="11.7" y="81.6">B</text>
<text x="293.7" y="81.6">B</text>
<text x="65.1" y="89.3" transform="rotate(-90 65.1 89.3)">5</text>
<text x="97" y="88.7" transform="rotate(-90 97 88.7)">28.60</text>
<text x="125" y="85.3">27</text>
<text x="165.6" y="87.9" transform="rotate(-90 165.6 87.9)">31</text>
<text x="178.3" y="88.2" transform="rotate(-90 178.3 88.2)">26</text>
<text x="134.6" y="92" transform="rotate(-90 134.6 92)">17</text>
<text x="148.2" y="92" transform="rotate(-90 148.2 92)">19</text>
<text x="105.5" y="100.1" transform="rotate(-90 105.5 100.1)">1</text>
<text x="209.2" y="100.1" transform="rotate(-90 209.2 100.1)">1</text>
<text x="112.3" y="107.6">1</text>
<text x="197.1" y="107.4">1</text>
<text x="133.9" y="113">43</text>
<text x="153.8" y="109.3">86</text>
<text x="7.1" y="130.1">零件代号</text>
<text x="293.7" y="131.6">C</text>
<text x="153.6" y="137.1">94</text>
<text x="2.5" y="143.2">借(通)用件登记</text>
<text x="153.6" y="143.1">95</text>
<text x="6.2" y="155.8">旧底图总号</text>
<text x="5" y="168.9">底 图 总 号</text>
<text x="197.1" y="173.8">阶 段 标 记</text>
<text x="221" y="173.8">质量</text>
<text x="232.8" y="173.8">比例</text>
<text x="113.9" y="175.2">标记</text>
<text x="124.3" y="175.2">处数</text>
<text x="136.8" y="175.2">分区</text>
<text x="148.9" y="175.2">更改文件号</text>
<text x="166.7" y="175.2">签名</text>
<text x="178.1" y="175.2">年 月 日</text>
<text x="6.8" y="181.9">签</text>
<text x="16" y="181.9">字</text>
<text x="115.3" y="182.1">设计</text>
<text x="153.4" y="182.2">标准化</text>
<text x="232.6" y="182.1">1:1</text>
<text x="293.2" y="184.1">D</text>
<text x="115.3" y="189">校核</text>
<text x="154.9" y="189">工艺</text>
<text x="6.8" y="195.2">日</text>
<text x="16" y="195.2">期</text>
<text x="111.9" y="196.2">主管设计</text>
<text x="154.9" y="196.2">审核</text>
<text x="154.9" y="203.1">批准</text>
<text x="194.4" y="203.4">共 张</text>
<text x="207.4" y="203.4">第 张</text>
<text x="219.5" y="203.1">版本</text>
<text x="243.6" y="203.1">替代</text>
<text x="28.5" y="209.1">1</text>
<text x="82.7" y="209.1">2</text>
<text x="132.7" y="209.1">3</text>
<text x="182.7" y="209.1">4</text>
<text x="232.7" y="209.1">5</text>
<text x="277" y="209.1">6</text>
</g>
</svg>
